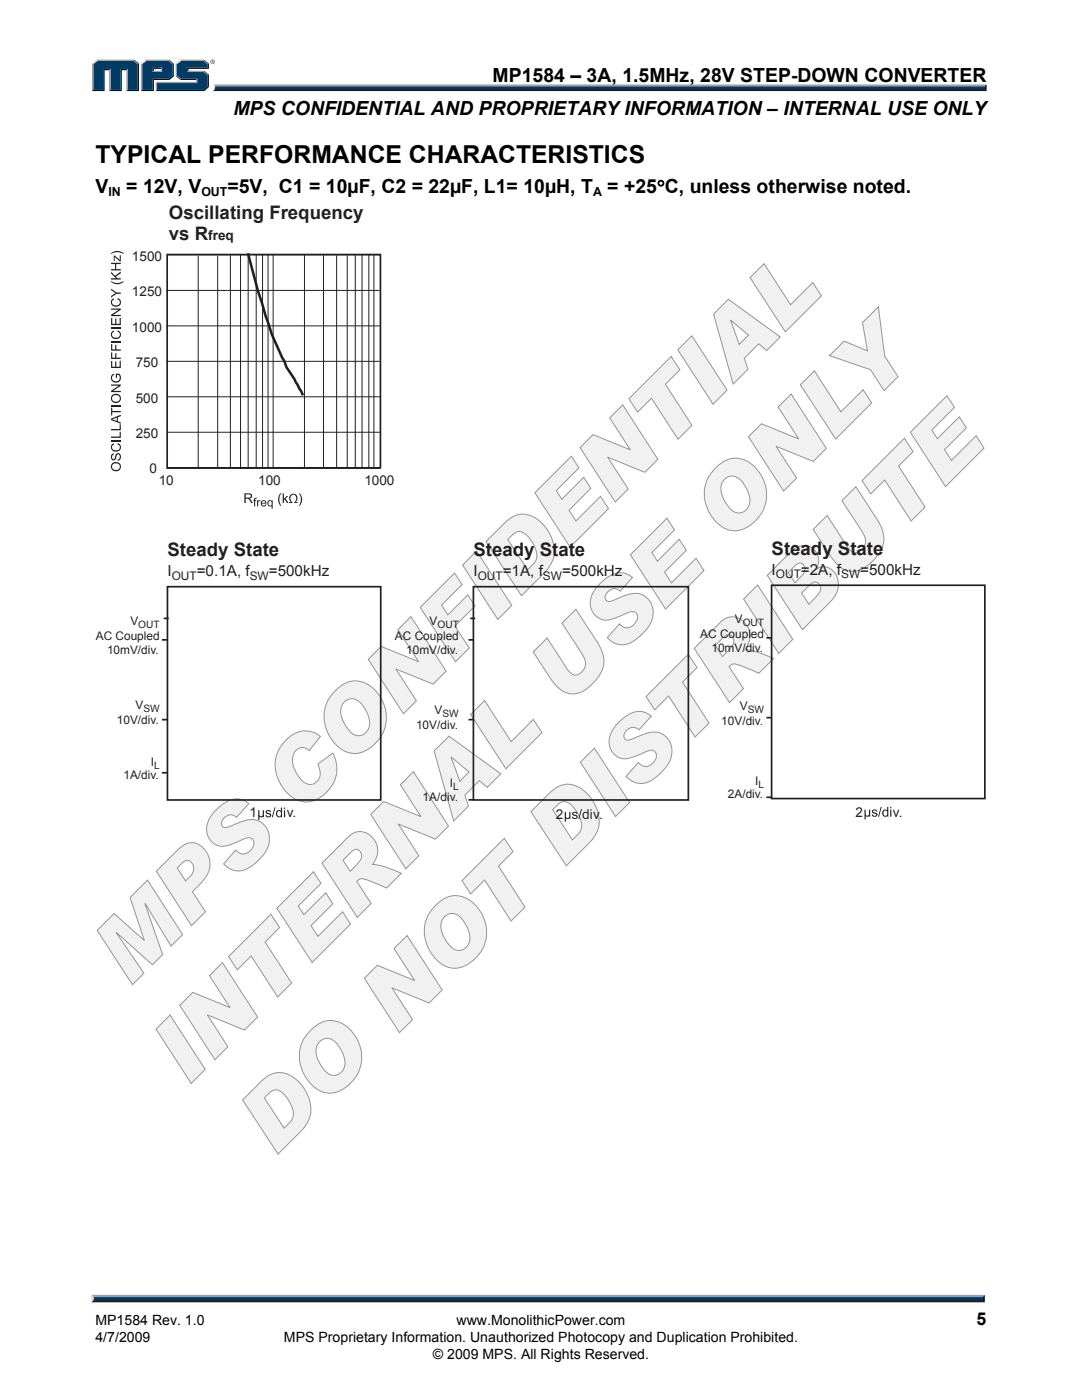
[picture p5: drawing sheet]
<svg xmlns="http://www.w3.org/2000/svg" width="216mm" height="279mm" viewBox="0 0 216 279" stroke-linecap="round" stroke-linejoin="round" font-family="sans-serif">
<g fill="#f1f1f2">
<path d="M29.4 175.6l7 10.9-2.3 2.3-5.1-8.5 3.4 10.2-2 2-7.2-6.4 5.5 8.1-2.3 2.3-7-10.8 3.4-3.4 6 5.3-2.9-8.5z"/>
<path d="M43.2 161.6a5.2 5.2 0 0 1 5.1-2l1.3 .8-2.4 2.7a1.79 1.79 0 0 0-2-.2 1.79 1.79 0 0 0-.9 1.9l.3 .3 .4 .1 1.5-.5a7.1 7.1 0 0 1 4.8-1 4.2 4.2 0 0 1 1.2 6.9 8 8 0 0 1-4.7 3.2 3.9 3.9 0 0 1-3.2-1.4l2.4-2.8a2.06 2.06 0 0 0 2.5 .6 2.06 2.06 0 0 0 1.1-2.3l-.2-.4-.5-.3-.9 .1a15.1 15.1 0 0 1-4.8 1.6 3.6 3.6 0 0 1-2.3-5.8z"/>
<path d="M57.1 147.7a4.9 4.9 0 0 1 6.8-.7l-2.2 2.8a1.94 1.94 0 0 0-2.2-.4 1.94 1.94 0 0 0-1.1 1.9 5.8 5.8 0 0 0 3 5.2 2.19 2.19 0 0 0 2.1-.8 2.19 2.19 0 0 0 .2-2.3l-.3-.9 3-2.2a6.6 6.6 0 0 1-5.3 9.8 6.7 6.7 0 0 1-5.7-5 6.7 6.7 0 0 1 1.7-7.4z"/>
<path d="M82 123.1l7 10.8-2.6 2.6-7.4-2.9 4.1 6.3-2.6 2.5-7-10.8 2.6-2.6 7.4 3-4.1-6.3z"/>
<path d="M90.7 114.4l1.5 2.3-4.1 4.1 1.3 1.9 4-4 1.4 2.2-4 4 2.8 4.4-2.7 2.8-7-10.9z"/>
<path d="M95.1 110l7 10.8-2.8 2.8-7-10.8z"/>
<path d="M114 91.1l1.5 2.3-4.5 4.5 1.1 1.7 4.4-4.3 1.4 2.2-4.4 4.3 1.4 2.2 4.9-4.9 1.6 2.4-7.6 7.7-7.1-10.9z"/>
<path d="M124.3 80.8l7 10.9-2.6 2.6-7.4-3 4 6.3-2.5 2.6-7.1-10.9 2.6-2.6 7.4 3-4-6.3z"/>
<path d="M133.9 71.1l1.8 2.7-2.9 2.9 5.3 8.2-2.8 2.8-5.3-8.2-2.8 2.7-1.7-2.6z"/>
<path d="M138.1 67l7 10.9-2.8 2.8-7-10.9z"/>
<path d="M152.4 52.6l5.4 8.2 4.4-4.4 1.7 2.6-7.2 7.2-7-10.8z"/>
<path d="M33.9 202.6l7.1 10.8-2.8 2.8-7.1-10.8z"/>
<path d="M44.4 192.1l7 10.9-2.6 2.6-7.4-3 4.1 6.3-2.6 2.6-7-10.9 2.6-2.5 7.4 2.9-4.1-6.3z"/>
<path d="M54.1 182.5l1.7 2.6-2.9 2.9 5.3 8.2-2.8 2.8-5.3-8.2-2.8 2.8-1.7-2.7z"/>
<path d="M62.5 174l1.6 2.3-4.6 4.5 1.1 1.7 4.4-4.3 1.4 2.2-4.3 4.3 1.3 2.2 5-4.9 1.5 2.4-7.6 7.7-7-10.8z"/>
<path d="M82.5 154l7 10.9-2.6 2.6-7.4-3 4.1 6.3-2.6 2.6-7-10.9 2.6-2.5 7.4 2.9-4.1-6.3z"/>
<path d="M96.7 139.8l5.3 8.2 4.4-4.4 1.7 2.6-7.2 7.2-7-10.8z"/>
<path d="M112.1 124.4l2.8-2.8 4.3 6.5a5.7 5.7 0 0 1 .5 6.5 7.3 7.3 0 0 1-5.3 3.9 5.6 5.6 0 0 1-4.6-3.1l-3.4-5.3 2.8-2.8 4.1 6.3a1.69 1.69 0 0 0 1.5 1.1 1.69 1.69 0 0 0 1.6-1 2.78 2.78 0 0 0-.4-3.4z"/>
<path d="M119.7 116.5a5.2 5.2 0 0 1 5.2-2l1.3 .7-2.4 2.8a1.79 1.79 0 0 0-2.1-.2 1.79 1.79 0 0 0-.9 1.8l.3 .4h.5l1.5-.5a7.1 7.1 0 0 1 4.7-.9 4.2 4.2 0 0 1 1.3 6.9 8 8 0 0 1-4.7 3.2 3.9 3.9 0 0 1-3.2-1.4l2.4-2.8a2.06 2.06 0 0 0 2.5 .5 2.06 2.06 0 0 0 1.1-2.2l-.3-.5-.4-.2-.9 .1a15.1 15.1 0 0 1-4.8 1.6 3.6 3.6 0 0 1-2.3-5.8z"/>
<path d="M133.1 103.4l1.5 2.3-4.5 4.6 1.1 1.7 4.3-4.4 1.4 2.2-4.3 4.4 1.4 2.1 4.9-4.9 1.6 2.5-7.7 7.7-7-10.9z"/>
<path d="M157.9 78.6l7 10.9-2.6 2.6-7.4-3 4.1 6.3-2.6 2.6-7.1-10.8 2.6-2.6 7.5 3-4.1-6.4z"/>
<path d="M162.5 74l5.3 8.2 4.4-4.4 1.7 2.6-7.2 7.2-7-10.8z"/>
<path d="M175.3 61.2l1.2 9.9 2.7 4.1-2.8 2.8-2.7-4.2-8.2-2.8 2.9-2.9 4.7 1.9-1-5.6z"/>
<path d="M81.2 186.7l7 10.9-2.6 2.6-7.3-3 4 6.3-2.6 2.6-7-10.9 2.6-2.6 7.4 3-4.1-6.3z"/>
<path d="M100.6 167.3l1.8 2.7-2.9 2.9 5.3 8.1-2.8 2.8-5.3-8.2-2.8 2.8-1.7-2.7z"/>
<path d="M118.6 149.3l7 10.9-2.8 2.8-7-10.9z"/>
<path d="M123.5 144.1a5.2 5.2 0 0 1 5.1-1.9l1.4 .7-2.5 2.8a1.79 1.79 0 0 0-2-.2 1.79 1.79 0 0 0-.9 1.8l.3 .3 .5 .1 1.5-.5a7.1 7.1 0 0 1 4.7-1 4.2 4.2 0 0 1 1.2 7 8 8 0 0 1-4.7 3.2 3.9 3.9 0 0 1-3.2-1.5l2.4-2.7a2.06 2.06 0 0 0 2.5 .5 2.06 2.06 0 0 0 1.1-2.3l-.2-.4-.5-.2-.9 .1a15.1 15.1 0 0 1-4.8 1.5 3.6 3.6 0 0 1-2.3-5.7z"/>
<path d="M137.3 130.6l1.8 2.6-2.9 2.9 5.3 8.2-2.8 2.8-5.3-8.2-2.8 2.8-1.7-2.7z"/>
<path d="M151.2 116.8l7 10.8-2.8 2.8-7-10.8z"/>
<path d="M168 99.9l2.8-2.8 4.2 6.6a5.7 5.7 0 0 1 .6 6.5 7.3 7.3 0 0 1-5.3 3.8 5.6 5.6 0 0 1-4.6-3.1l-3.4-5.2 2.7-2.8 4.1 6.3a1.69 1.69 0 0 0 1.6 1.1 1.69 1.69 0 0 0 1.6-1 2.78 2.78 0 0 0-.4-3.5z"/>
<path d="M180.5 87.5l1.7 2.6-2.9 2.9 5.3 8.2-2.8 2.8-5.3-8.2-2.7 2.8-1.8-2.7z"/>
<path d="M188.9 79l1.6 2.3-4.6 4.5 1.1 1.8 4.4-4.4 1.4 2.2-4.3 4.3 1.4 2.2 4.9-4.9 1.6 2.4-7.7 7.7-7-10.8z"/>
<path d="M35.3 169.8a3.8 3.8 0 0 1 3.7-1.5 4.5 4.5 0 0 1 1.5 7.5l-2.1 2.2 2.6 3.9-2.8 2.8-7-10.8zM35.4 173.2l1.6 2.6a3.5 3.5 0 0 0 1.7-2.4 1.39 1.39 0 0 0-1.9-1.5z"/>
<path d="M67 137.8a5.3 5.3 0 0 1 8.7 1 7.3 7.3 0 0 1-4.8 11.6 6.4 6.4 0 0 1-5.5-4.2 7.1 7.1 0 0 1 1.6-8.4zM68.7 140.1a3.4 3.4 0 0 0-.1 4.1 3.7 3.7 0 0 0 3.2 2.6 2.71 2.71 0 0 0 1.7-4 5.2 5.2 0 0 0-2.9-3.3 2.05 2.05 0 0 0-1.9 .6z"/>
<path d="M100.7 104.4a4.8 4.8 0 0 1 7.4 0 7.6 7.6 0 0 1 2.2 7.4l-1.2 2.1-5 5-7.1-10.8zM102.2 106.8l-.9 .9 4 6a3.7 3.7 0 0 0 1.8-2.9 6.3 6.3 0 0 0-3-4.7 1.75 1.75 0 0 0-1.9 .7z"/>
<path d="M142.4 62.7l2.9-3 10.4 7.5-2.7 2.7-1.6-1.3-2.9 2.9 .8 2.2-3 2.9zM145.8 63.9l1.7 4.8 1.8-1.8z"/>
<path d="M69.3 167.2a3.4 3.4 0 0 1 3.6-1 3.4 3.4 0 0 1 2.4 2.8l.1 1-.2 1-.9 1.6a14.3 14.3 0 0 1 5.8 1.7l-3 2.9-1.9-.8a6.4 6.4 0 0 0-3.4-1l-.6 .5 2.9 4.4-2.8 2.8-7.1-10.8zM69.8 170.3l-1.4 1.4 1.5 2.2a6.8 6.8 0 0 0 2.2-2.8 1.15 1.15 0 0 0-.5-1.4 1.15 1.15 0 0 0-1.4 .3z"/>
<path d="M89.6 146.9l10.3 7.5-2.7 2.7-1.6-1.3-2.9 2.9 .8 2.2-3 2.9-3.9-13.9zM90.1 151.1l1.7 4.8 1.8-1.8z"/>
<path d="M142.9 93.3a5.3 5.3 0 0 1 8.7 1.1 7.3 7.3 0 0 1-4.8 11.5 6.4 6.4 0 0 1-5.5-4.1 7.1 7.1 0 0 1 1.6-8.5zM144.6 95.7a3.4 3.4 0 0 0-.1 4.1 3.7 3.7 0 0 0 3.2 2.6 2.71 2.71 0 0 0 1.7-4 5.2 5.2 0 0 0-2.9-3.4 2.05 2.05 0 0 0-1.9 .7z"/>
<path d="M52.1 215.9a4.8 4.8 0 0 1 7.5 0 7.6 7.6 0 0 1 2.1 7.3l-1.2 2.1-5 5-7.1-10.8zM53.6 218.2l-.9 .9 4 6a3.7 3.7 0 0 0 1.9-2.9 6.3 6.3 0 0 0-3.1-4.6 1.75 1.75 0 0 0-1.9 .6z"/>
<path d="M62.1 205.6a5.2 5.2 0 0 1 8.4 .7 7.3 7.3 0 0 1-4.5 11.9 6.4 6.4 0 0 1-5.5-4.2 7.1 7.1 0 0 1 1.6-8.4zM63.8 207.9a3.4 3.4 0 0 0-.1 4.1 3.7 3.7 0 0 0 3.2 2.6 2.71 2.71 0 0 0 1.7-4 5.2 5.2 0 0 0-2.9-3.3 2.05 2.05 0 0 0-1.9 .6z"/>
<path d="M87 180.6a5.3 5.3 0 0 1 8.7 1.1 7.3 7.3 0 0 1-4.8 11.5 6.4 6.4 0 0 1-5.5-4.1 7.1 7.1 0 0 1 1.6-8.5zM88.7 183a3.4 3.4 0 0 0-.1 4.1 3.7 3.7 0 0 0 3.2 2.6 2.71 2.71 0 0 0 1.7-4 5.2 5.2 0 0 0-2.9-3.4 2.05 2.05 0 0 0-1.9 .7z"/>
<path d="M109.6 158.3a4.8 4.8 0 0 1 7.5 0 7.6 7.6 0 0 1 2.2 7.4l-1.3 2.1-5 5-7.1-10.8zM111.1 160.7l-.8 .9 3.9 6a3.7 3.7 0 0 0 1.9-2.9 6.3 6.3 0 0 0-3.1-4.6 1.75 1.75 0 0 0-1.9 .6z"/>
<path d="M143.6 124.3a3.4 3.4 0 0 1 3.6-1 3.4 3.4 0 0 1 2.4 2.9l.1 .9-.2 1-.9 1.6a14.3 14.3 0 0 1 5.8 1.7l-3 3-1.9-.9a6.4 6.4 0 0 0-3.4-.9l-.6 .4 2.8 4.5-2.7 2.7-7.1-10.8zM144.1 127.4l-1.4 1.4 1.5 2.2a6.8 6.8 0 0 0 2.2-2.8 1.15 1.15 0 0 0-.5-1.4 1.15 1.15 0 0 0-1.4 .3z"/>
<path d="M157.2 110.7a4 4 0 0 1 4-1.7 3.1 3.1 0 0 1 1.7 4.5 2.95 2.95 0 0 1 4.4 2.7 4.6 4.6 0 0 1-1.7 4l-5.5 5.5-7-10.9zM157.3 114.3l1.3 2 1-.9a2.05 2.05 0 0 0 .8-2.5l-.1-.2a.97 .97 0 0 0-1.5 .1zM161.4 116.9l-1.5 1.5 1.5 2.2a6.2 6.2 0 0 0 2.4-2.9 1.23 1.23 0 0 0-.8-1.5 1.23 1.23 0 0 0-1.6 .7z"/>
</g>
<g fill="none" stroke="#939598" stroke-width=".2">
<path d="M152.4 52.6l5.4 8.2 4.4-4.4 1.7 2.6-7.2 7.2-7-10.8zM133.9 71.1l1.8 2.7-2.9 2.9 5.3 8.2-2.8 2.8-5.3-8.2-2.8 2.7-1.7-2.6zM138.1 67l7 10.9-2.8 2.8-7-10.9zM142.4 62.7l2.9-3 10.4 7.5-2.7 2.7-1.6-1.3-2.9 2.9 .8 2.2-3 2.9zM145.8 63.9l3.5 3-1.8 1.8zM157.9 78.6l7 10.9-2.6 2.6-7.4-3 4.1 6.3-2.6 2.6-7.1-10.8 2.6-2.6 7.4 3-4-6.4zM162.5 74l5.3 8.2 4.4-4.4 1.7 2.6-7.2 7.2-7-10.8zM172.1 64.4l3.2-3.2 1.2 9.9 2.7 4.1-2.8 2.8-2.7-4.2-8.2-2.8 2.9-2.9 4.7 1.9zM188.9 79l1.6 2.3-4.6 4.5 1.1 1.8 4.4-4.4 1.4 2.2-4.3 4.3 1.4 2.2 4.9-4.9 1.5 2.4-7.6 7.7-7-10.8zM114 91.1l1.5 2.3-4.5 4.5 1.1 1.7 4.4-4.3 1.4 2.2-4.4 4.3 1.4 2.2 4.9-4.9 1.6 2.4-7.6 7.7-7.1-10.9zM124.3 80.8l7 10.9-2.6 2.6-7.4-3 4 6.3-2.5 2.6-7.1-10.9 2.6-2.6 7.4 3-4-6.3zM142.9 93.3a5.3 5.3 0 0 1 8.7 1.1 7.3 7.3 0 0 1-4.8 11.5 6.4 6.4 0 0 1-5.5-4.1 7.1 7.1 0 0 1 1.6-8.5z"/>
<path d="M144.6 95.7a2.4 2.4 0 0 1 3.8 .9 4.8 4.8 0 0 1 1 4.4 2.25 2.25 0 0 1-2.1 1.4 2.25 2.25 0 0 1-2-1.4 5 5 0 0 1-1.2-4.7zM170.8 97.1l4.2 6.6a5.7 5.7 0 0 1 .6 6.5 7.3 7.3 0 0 1-5.3 3.8 5.6 5.6 0 0 1-4.6-3.1l-3.4-5.2 2.7-2.8 4.1 6.3a1.69 1.69 0 0 0 1.6 1.1 1.69 1.69 0 0 0 1.6-1 2.78 2.78 0 0 0-.4-3.5l-3.9-5.9zM180.5 87.5l1.7 2.6-2.9 2.9 5.3 8.2-2.8 2.8-5.3-8.2-2.7 2.8-1.8-2.7zM90.7 114.4l1.5 2.3-4.1 4.1 1.3 1.9 4-4 1.4 2.2-4 4 2.8 4.4-2.7 2.8-7-10.9zM95.1 110l7 10.8-2.8 2.8-7-10.8zM100.7 104.4a4.8 4.8 0 0 1 7.4 0 7.6 7.6 0 0 1 2.2 7.4l-1.2 2.1-5 5-7.1-10.8zM102.2 106.8a1.8 1.8 0 0 1 2.9 0 6.4 6.4 0 0 1 2 4.5 4.2 4.2 0 0 1-1.8 2.4l-4-6zM119.7 116.5a5.2 5.2 0 0 1 5.2-2l1.3 .7-2.4 2.8a1.79 1.79 0 0 0-2.1-.2 1.79 1.79 0 0 0-.9 1.8l.3 .4h.5l1.5-.5a7.1 7.1 0 0 1 4.7-.9 4.2 4.2 0 0 1 1.3 6.9 8 8 0 0 1-4.7 3.2 3.9 3.9 0 0 1-3.2-1.4l2.4-2.8a2.06 2.06 0 0 0 2.5 .5 2.06 2.06 0 0 0 1.1-2.2l-.3-.5-.4-.2-.9 .1a15.1 15.1 0 0 1-4.8 1.6 3.6 3.6 0 0 1-2.3-5.8zM133.1 103.4l1.5 2.3-4.5 4.6 1.1 1.7 4.3-4.4 1.4 2.2-4.3 4.4 1.4 2.1 4.9-4.9 1.6 2.5-7.7 7.7-7-10.9zM151.2 116.8l7 10.8-2.8 2.8-7-10.8zM157.2 110.7a4 4 0 0 1 4-1.7 3.1 3.1 0 0 1 1.7 4.5 2.95 2.95 0 0 1 4.4 2.7 4.6 4.6 0 0 1-1.7 4l-5.5 5.5-7-10.9zM158.5 113.1l.3-.3a1.12 1.12 0 0 1 1.5 0 1.12 1.12 0 0 1 .1 1.5l-1.8 2-1.3-2z"/>
<path d="M159.9 118.4l1.5-1.5a1.25 1.25 0 0 1 1.8-.6 1.25 1.25 0 0 1 .4 1.8l-.7 1-1.5 1.5zM67 137.8a5.3 5.3 0 0 1 8.7 1 7.3 7.3 0 0 1-4.8 11.6 6.4 6.4 0 0 1-5.5-4.2 7.1 7.1 0 0 1 1.6-8.4zM82 123.1l7 10.8-2.6 2.6-7.4-2.9 4.1 6.3-2.6 2.5-7-10.8 2.6-2.6 7.4 3-4.1-6.3zM96.7 139.8l5.3 8.2 4.4-4.4 1.7 2.6-7.2 7.2-7-10.8zM112.1 124.4l2.8-2.8 4.3 6.5a5.7 5.7 0 0 1 .5 6.5 7.3 7.3 0 0 1-5.3 3.9 5.6 5.6 0 0 1-4.6-3.1l-3.4-5.3 2.8-2.8 4.1 6.3a1.69 1.69 0 0 0 1.5 1.1 1.69 1.69 0 0 0 1.6-1 2.78 2.78 0 0 0-.4-3.4zM137.3 130.6l1.8 2.6-2.9 2.9 5.3 8.2-2.8 2.8-5.3-8.2-2.8 2.8-1.7-2.7zM142.7 128.8a8.3 8.3 0 0 1 2.4-2.1 1.37 1.37 0 0 1 1.3 .9 1.37 1.37 0 0 1-.5 1.6l-1.7 1.8zM143.6 124.3a3.4 3.4 0 0 1 3.6-1 3.4 3.4 0 0 1 2.4 2.9l.1 .9-.2 1-.9 1.6a14.3 14.3 0 0 1 5.8 1.7l-3 3-1.9-.9a6.4 6.4 0 0 0-3.4-.9l-.6 .4 2.8 4.5-2.7 2.7-7.1-10.8zM57.1 147.7a4.9 4.9 0 0 1 6.8-.7l-2.2 2.8a1.94 1.94 0 0 0-2.2-.4 1.94 1.94 0 0 0-1.1 1.9 5.8 5.8 0 0 0 3 5.2 2.19 2.19 0 0 0 2.1-.8 2.19 2.19 0 0 0 .2-2.3l-.3-.9 3-2.2a6.6 6.6 0 0 1-5.3 9.7 6.7 6.7 0 0 1-5.8-4.9 6.7 6.7 0 0 1 1.8-7.4zM68.7 140.1a2.4 2.4 0 0 1 3.9 1 4.8 4.8 0 0 1 .9 4.4 2.25 2.25 0 0 1-2 1.3 2.25 2.25 0 0 1-2.1-1.3 5 5 0 0 1-1.2-4.7zM82.5 154l7 10.9-2.6 2.6-7.4-3 4.1 6.3-2.6 2.6-7-10.9 2.6-2.5 7.4 2.9-4.1-6.3zM89.6 146.9l10.3 7.5-2.7 2.7-1.6-1.3-2.9 2.9 .8 2.2-3 2.9-3.9-13.9z"/>
<path d="M90 151.1l3.6 3-1.8 1.8zM109.6 158.3a4.8 4.8 0 0 1 7.5 0 7.6 7.6 0 0 1 2.2 7.4l-1.3 2.1-5 5-7.1-10.8zM118.6 149.3l7 10.9-2.8 2.8-7-10.9zM123.5 144.1a5.2 5.2 0 0 1 5.1-1.9l1.4 .7-2.5 2.8a1.79 1.79 0 0 0-2-.2 1.79 1.79 0 0 0-.9 1.8l.3 .3 .5 .1 1.5-.5a7.1 7.1 0 0 1 4.7-1 4.2 4.2 0 0 1 1.2 7 8 8 0 0 1-4.7 3.2 3.9 3.9 0 0 1-3.2-1.4l2.4-2.8a2.06 2.06 0 0 0 2.5 .5 2.06 2.06 0 0 0 1.1-2.3l-.2-.4-.5-.2-.9 .1a15.1 15.1 0 0 1-4.8 1.5 3.6 3.6 0 0 1-2.3-5.7zM29.4 175.6l7 10.9-2.3 2.3-5.1-8.5 3.4 10.2-2 2-7.2-6.4 5.5 8.1-2.3 2.3-7-10.8 3.4-3.4 6 5.3-2.9-8.5zM35.3 169.8a3.8 3.8 0 0 1 3.7-1.5 4.5 4.5 0 0 1 1.5 7.5l-2.1 2.2 2.6 3.9-2.8 2.8-7-10.8zM35.4 173.2l1.1-1.1a1.25 1.25 0 0 1 1.4-.3 1.25 1.25 0 0 1 .7 1.2 2.08 2.08 0 0 1-.6 1.9l-1 .9zM43.2 161.6a5.2 5.2 0 0 1 5.1-2l1.3 .8-2.4 2.7a1.79 1.79 0 0 0-2-.2 1.79 1.79 0 0 0-.9 1.9l.3 .3 .4 .1 1.5-.5a7.1 7.1 0 0 1 4.8-1 4.2 4.2 0 0 1 1.2 6.9 8 8 0 0 1-4.7 3.2 3.9 3.9 0 0 1-3.2-1.4l2.4-2.8a2.06 2.06 0 0 0 2.5 .6 2.06 2.06 0 0 0 1.1-2.3l-.2-.4-.5-.3-.9 .1a15.1 15.1 0 0 1-4.8 1.6 3.6 3.6 0 0 1-2.3-5.8zM62.5 174l1.6 2.3-4.6 4.5 1.1 1.7 4.4-4.3 1.4 2.2-4.3 4.3 1.3 2.2 5-4.9 1.5 2.4-7.6 7.7-7-10.8zM69.3 167.2a3.4 3.4 0 0 1 3.6-1 3.4 3.4 0 0 1 2.4 2.8l.1 1-.2 1-.9 1.6a14.3 14.3 0 0 1 5.8 1.7l-3 2.9-1.9-.8a6.4 6.4 0 0 0-3.4-1l-.6 .5 2.9 4.4-2.8 2.8-7.1-10.8zM69.8 170.3l.4-.3a1.2 1.2 0 0 1 1.7-.1 1.2 1.2 0 0 1 .1 1.7l-2.1 2.3-1.5-2.2zM100.6 167.3l1.8 2.7-2.9 2.9 5.3 8.1-2.8 2.8-5.3-8.2-2.8 2.8-1.7-2.7z"/>
<path d="M110.3 161.6l.8-.9a1.8 1.8 0 0 1 3 0 6.4 6.4 0 0 1 1.9 4.5 4.2 4.2 0 0 1-1.8 2.4zM44.4 192.1l7 10.9-2.6 2.6-7.4-3 4.1 6.3-2.6 2.6-7-10.9 2.6-2.5 7.4 2.9-4.1-6.3zM54.1 182.5l1.7 2.6-2.9 2.9 5.3 8.2-2.8 2.8-5.3-8.2-2.8 2.8-1.7-2.7zM81.2 186.7l7 10.9-2.6 2.6-7.3-3 4 6.3-2.6 2.6-7-10.9 2.6-2.6 7.4 3-4.1-6.3zM87 180.6a5.3 5.3 0 0 1 8.7 1.1 7.3 7.3 0 0 1-4.8 11.5 6.4 6.4 0 0 1-5.5-4.1 7.1 7.1 0 0 1 1.6-8.5zM88.7 183a2.4 2.4 0 0 1 3.9 .9 4.8 4.8 0 0 1 .9 4.4 2.25 2.25 0 0 1-2 1.4 2.25 2.25 0 0 1-2.1-1.4 5 5 0 0 1-1.2-4.7zM33.9 202.6l7.1 10.8-2.8 2.8-7.1-10.8zM52.1 215.9a4.8 4.8 0 0 1 7.5 0 7.6 7.6 0 0 1 2.1 7.3l-1.2 2.1-5 5-7.1-10.8zM53.6 218.2a1.8 1.8 0 0 1 3 .1 6.4 6.4 0 0 1 1.9 4.4 4.2 4.2 0 0 1-1.8 2.4l-4-6zM62.1 205.6a5.2 5.2 0 0 1 8.4 .7 7.3 7.3 0 0 1-4.5 11.9 6.4 6.4 0 0 1-5.5-4.2 7.1 7.1 0 0 1 1.6-8.4zM63.8 207.9a2.4 2.4 0 0 1 3.8 1 4.8 4.8 0 0 1 1 4.4 2.25 2.25 0 0 1-2.1 1.3 2.25 2.25 0 0 1-2-1.3 5 5 0 0 1-1.2-4.8z"/>
</g>
<path d="M18.7 259.2h177.4l.4 .7h-178.3z" fill="#231f20"/>
<path d="M18.3 258.4h178.2l-.4 .8h-177.4z" fill="#94a0b9"/>
<path d="M196.5 258.4v1.5l-.4-.4v-.6z" fill="#001339"/>
<path d="M18.7 258.9h177.4v.6h-177.4z" fill="#003b63"/>
<path d="M18.2 258.4l.5 .5v.5l-.5 .5z" fill="#dcddde"/>
<path d="M42.7 16.9h154.2l-.4 .6h-153.6z" fill="#94a0b9"/>
<path d="M42.9 17.5h153.6l.4 .7h-154.6l.4-.3z" fill="#231f20"/>
<path d="M196.5 17.3l.4-.4v1.3l-.4-.4z" fill="#001339"/>
<path d="M42.9 17.3h153.6v.5h-153.7z" fill="#003b63"/>
<path d="M42.7 16.9l.2 .5a.79 .79 0 0 1-.6 .8l.1-.1a1.24 1.24 0 0 0 .3-1.2z" fill="#dcddde"/>
<path d="M30.4 14.4l.3-.3h1.4l.2 .3z" fill="#94a0b9"/>
<g fill="#003b63">
<path d="M18.6 12.8l.8-.6h7.3l.8 .6v5.1h-2v-4.1h-1.5v4.1h-1.9v-4.1h-1.5v4.1h-2z"/>
<path d="M28.4 12.8l.8-.6h2.1v1.3h-.9v.9h1.9v-.9h-1.2v-1.3h2.5l.8 .6v2.3l-.8 .6h-3.2v2.2h-2z"/>
<path d="M31.3 16.6h8v-.9h-3.2l-.8-.6v-2.3l.8-.6h4.5l.8 .6v.7h-4v.9h3.2l.8 .6v2.2l-.8 .7h-9.3z"/>
</g>
<path d="M36 12h4.8" fill="none" stroke="#94a0b9" stroke-width=".27"/>
<path d="M35.1 12.6l.9-.7 .1 .3-.8 .6z" fill="#dcddde"/>
<path d="M35.2 12.6v2.7" fill="none" stroke="#94a0b9" stroke-width=".27"/>
<path d="M35.1 15.3l.2-.2 .8 .6-.1 .3z" fill="#547194"/>
<path d="M36 15.8h3.4" fill="none" stroke="#001339" stroke-width=".27"/>
<g fill="#94a0b9">
<path d="M31.1 16.3h8v-.3l.3-.3v.9h-8.1z"/>
<path d="M31.1 16.3l.2 .3v1.3l-.2 .3z"/>
</g>
<path d="M37.4 13.5h4v-.7l.3-.2v1.2h-4.1v.3l-.2 .3z" fill="#001339"/>
<path d="M37.4 14.2h3.4" fill="none" stroke="#94a0b9" stroke-width=".27"/>
<path d="M40.8 14.1l.9 .7-.3 .2-.8-.6z" fill="#547194"/>
<g fill="#001339">
<path d="M31.1 18.2l.2-.3h9.3l.8-.7v-2.2l.3-.2v2.6l-.9 .8z"/>
<path d="M30.4 15.7h3.2l.8-.6v-2.3l.3-.2v2.7l-.9 .7h-3.1v2.2h-2.6l.3-.3h2z"/>
</g>
<path d="M33.8 11.9l.9 .7-.3 .2-.8-.6z" fill="#547194"/>
<path d="M29 12h4.8" fill="none" stroke="#94a0b9" stroke-width=".27"/>
<path d="M28.1 12.6l.9-.7 .2 .3-.8 .6z" fill="#dcddde"/>
<path d="M28.2 12.6v5.6" fill="none" stroke="#94a0b9" stroke-width=".27"/>
<path d="M32.1 13.8l.2-.3v.9l-.2-.3z" fill="#94a0b9"/>
<g fill="#001339">
<path d="M30.4 13.5h1.9l-.2 .3h-1.4v.3l-.3 .3z"/>
<path d="M27.5 12.8l.2-.2v5.6h-2.5l.3-.3h2z"/>
</g>
<path d="M26.8 11.9l.9 .7-.2 .2-.8-.6z" fill="#547194"/>
<path d="M19.2 12h7.6" fill="none" stroke="#94a0b9" stroke-width=".27"/>
<path d="M18.4 12.6l.8-.7 .2 .3-.8 .6z" fill="#dcddde"/>
<path d="M18.5 12.6v5.6" fill="none" stroke="#94a0b9" stroke-width=".27"/>
<path d="M20.6 13.8h1.5l-.3 .2h-.9v4.2h-2.5l.2-.3h2z" fill="#001339"/>
<path d="M21.9 13.8v4.4" fill="none" stroke="#94a0b9" stroke-width=".27"/>
<path d="M24 13.8h1.5l-.3 .2h-.9v4.2h-2.5l.3-.3h1.9z" fill="#001339"/>
<path d="M25.3 13.8v4.4" fill="none" stroke="#94a0b9" stroke-width=".27"/>
<path d="M40.8 11.9l.9 .7-.3 .2-.8-.6z" fill="#547194"/>
<path d="M42 12.3a.45 .45 0 0 1 .9 0 .45 .45 0 0 1-.9 0zM42.1 12.3a.37 .37 0 0 0 .7 0 .37 .37 0 0 0-.7 0zM42.3 12.1l.3 .1v.4l-.2-.2-.1 .2zM42.3 12.2v.1h.2z" fill="#231f20"/>
<path d="M33.4 117.1h42.6v42.6h-42.6zM32.7 123.4h1M93.8 123.4h1" fill="none" stroke="#231f20" stroke-width=".34"/>
<g fill="#231f20">
<path d="M51.5 161.7h.3v.9a.32 .32 0 0 0 .3 .3 .32 .32 0 0 0 .3-.3v-.9h.3v1.4h-.3v-.2a.41 .41 0 0 1-.6 .1v.6h-.3z"/>
<path d="M53.1 161.8l.1-.1a.6 .6 0 0 1 .9 .4h-.3a.28 .28 0 0 0-.3-.3 .28 .28 0 0 0-.2 .4 .53 .53 0 0 1 .7 .2 .53 .53 0 0 1 0 .6 .64 .64 0 0 1-1-.3l.2-.1a.31 .31 0 0 0 .3 .4 .31 .31 0 0 0 .3-.4 .69 .69 0 0 1-.8-.6z"/>
<path d="M54.8 161.1h.2l-.6 2h-.2z"/>
<path d="M55.2 161.9l.5-.2 .3 .2v-.7h.3v1.9h-.2v-.2a.67 .67 0 0 1-1-.1 .67 .67 0 0 1 .1-.9zM55.4 162l-.1 .4 .1 .4a.49 .49 0 0 0 .7-.3 .49 .49 0 0 0-.4-.6z"/>
<path d="M56.7 161.2h.2v.2h-.2zM56.7 161.7h.2v1.4h-.2z"/>
</g>
<path d="M94.5 117.1h42.9v42.6h-42.9zM154 116.8h42.5v42.6h-42.5zM32.3 127.7h1M93.5 127.7h1M152.9 127.3h1M32.3 143.6h1M32.3 154.2h1M93.5 143.6h1M93.5 159.6h1M152.9 143.2h1M152.9 159.1h1" fill="none" stroke="#231f20" stroke-width=".34"/>
<g fill="#231f20">
<path d="M112.7 162h.2v.9a.32 .32 0 0 0 .4 .3 .32 .32 0 0 0 .3-.3v-.9h.2v1.4h-.2v-.1a.41 .41 0 0 1-.7 0v.7h-.2z"/>
<path d="M114.3 162.2l.1-.1a.6 .6 0 0 1 .8 .3h-.2a.28 .28 0 0 0-.3-.2 .28 .28 0 0 0-.2 .3 .53 .53 0 0 1 .6 .2 .53 .53 0 0 1 0 .6 .64 .64 0 0 1-1-.3h.3a.31 .31 0 0 0 .3 .3 .31 .31 0 0 0 .3-.4 .69 .69 0 0 1-.8-.6z"/>
<path d="M116 161.5h.1l-.5 2h-.2z"/>
<path d="M172.5 161.6h.2v.8a.32 .32 0 0 0 .4 .4 .32 .32 0 0 0 .3-.4v-.8h.2v1.4h-.2v-.2a.41 .41 0 0 1-.7 0v.7h-.2z"/>
<path d="M174.1 161.7l.1-.1a.6 .6 0 0 1 .8 .3l-.2 .1a.28 .28 0 0 0-.3-.3 .28 .28 0 0 0-.2 .3v.1a.53 .53 0 0 1 .6 .1 .53 .53 0 0 1 0 .7 .64 .64 0 0 1-1-.3l.3-.1a.31 .31 0 0 0 .3 .4 .31 .31 0 0 0 .3-.4 .69 .69 0 0 1-.8-.6z"/>
<path d="M175.8 161h.2l-.6 2h-.2z"/>
<path d="M116.4 162.2l.4-.2 .4 .2v-.7h.2v1.9h-.2v-.1a.67 .67 0 0 1-.9-.2 .67 .67 0 0 1 .1-.9zM116.6 162.3l-.1 .4 .1 .4a.5 .5 0 0 0 .7-.3 .5 .5 0 0 0-.5-.6z"/>
<path d="M117.8 161.5h.3v.3h-.3zM117.8 162h.3v1.4h-.3z"/>
<path d="M176.2 161.8l.4-.3 .4 .2v-.7h.3v2h-.3v-.2a.67 .67 0 0 1-.9-.1 .67 .67 0 0 1 .1-.9zM176.4 161.9l-.1 .4 .1 .4a.49 .49 0 0 0 .7-.3 .49 .49 0 0 0-.4-.7z"/>
<path d="M177.6 161h.3v.3h-.3zM177.6 161.6h.3v1.4h-.3z"/>
</g>
<g fill="none" stroke="#231f20" stroke-width=".2">
<path d="M33.2 58h42.6M33.3 50.9h42.6M39.5 51v42.6M43.4 51v42.6M46 50.9v42.6M48 50.9v42.5M49.5 50.9v42.5M51.1 50.9v42.5M52.4 50.9v42.5M53.5 50.8v42.5M54.5 50.9v42.5M60.8 50.9v42.5"/>
<path d="M64.6 50.9v42.6M67.2 50.9v42.6M69.3 50.9v42.6M70.9 50.9v42.6M72.2 50.8v42.5M73.6 50.8v42.5M74.6 50.8v42.5M33.2 65h42.6M33.2 72.1h42.6M33.3 79.2h42.5M33.3 86.3h42.5M33.3 93.5h42.5"/>
</g>
<path d="M49.5 50.8l2 7.4 .8 2.4a67.5 67.5 0 0 0 5.2 13.2l1.2 1.8 1.6 3" fill="none" stroke="#231f20" stroke-width=".51"/>
<path d="M33.4 50.8h42.5v42.6h-42.5z" fill="none" stroke="#231f20" stroke-width=".34"/>
<g fill="#231f20">
<path d="M22.3 90.7l.4-.2v.2a.42 .42 0 0 0-.4 .5 .42 .42 0 0 0 .5 .4l.1-.2a.86 .86 0 0 1 .8-1 .81 .81 0 0 1 .4 .9 .81 .81 0 0 1-.6 .7v-.3a.5 .5 0 0 0 .4-.5 .5 .5 0 0 0-.5-.5l-.1 .2a.82 .82 0 0 1-.8 1 .79 .79 0 0 1-.2-1.2z"/>
<path d="M22.4 88.6l.3-.1 .1 .2a.64 .64 0 0 0-.4 .9 .64 .64 0 0 0 .9 .3 .59 .59 0 0 0 .6-.6 .59 .59 0 0 0-.5-.6l.1-.3a.91 .91 0 0 1 .5 1.3 .91 .91 0 0 1-1.3 .4 .88 .88 0 0 1-.3-1.5z"/>
<path d="M22.2 87.8h1.9v.3h-1.9z"/>
<path d="M22.2 87.1h1.7v-.9h.2v1.2h-1.9z"/>
<path d="M22.2 85.6h1.7v-.9h.2v1.2h-1.9z"/>
<path d="M22.2 81.4h.2v.6h1.7v.3h-1.7v.6h-.2z"/>
<path d="M22.2 80.8h1.9v.3h-1.9z"/>
<path d="M22.2 76.7h1.9v.3l-1.5 1h1.5v.3h-1.9v-.3l1.5-1h-1.5z"/>
<path d="M22.4 74.8l.3-.2 .1 .2a.72 .72 0 0 0-.3 1.1 .72 .72 0 0 0 1.1 .1 .8 .8 0 0 0 .1-1.2h-.4v.6h-.2v-.8h.7a1.01 1.01 0 0 1 .2 1.4 1.01 1.01 0 0 1-1.4 .2 1.01 1.01 0 0 1-.2-1.4z"/>
<path d="M22.2 72h.2v1.2h.6v-1.1h.2v1.1h.7v-1.2h.2v1.4h-1.9z"/>
<path d="M22.2 70.3h.2v1.1h.6v-.9h.2v.9h.9v.2h-1.9z"/>
<path d="M22.2 68.7h.2v1h.6v-.9h.2v.9h.9v.3h-1.9z"/>
<path d="M22.2 68h1.9v.3h-1.9z"/>
<path d="M22.4 66.1l.3-.1 .1 .2a.64 .64 0 0 0-.4 .9 .64 .64 0 0 0 .9 .3 .59 .59 0 0 0 .6-.6 .59 .59 0 0 0-.5-.6l.1-.2a.91 .91 0 0 1 .5 1.2 .91 .91 0 0 1-1.3 .4 .88 .88 0 0 1-.3-1.5z"/>
<path d="M22.2 65.3h1.9v.3h-1.9z"/>
<path d="M22.2 63.5h.2v1.1h.6v-1h.2v1h.7v-1.2h.2v1.5h-1.9z"/>
<path d="M22.2 61.6h1.9v.2l-1.5 1h1.5v.3h-1.9v-.3l1.5-1h-1.5z"/>
<path d="M22.4 59.7l.3-.2 .1 .3a.64 .64 0 0 0-.4 .9 .64 .64 0 0 0 .9 .2 .59 .59 0 0 0 .6-.5 .59 .59 0 0 0-.5-.6l.1-.3a.91 .91 0 0 1 .5 1.2 .91 .91 0 0 1-1.3 .5 .88 .88 0 0 1-.3-1.5z"/>
<path d="M22.2 57.6l1.1 .8h.8v.2h-.8l-1.1 .8v-.3l.9-.6-.9-.6z"/>
<path d="M22.1 56.1l.3 .1a2.2 2.2 0 0 0 2.3-.1v.2a1.95 1.95 0 0 1-2.6 0z"/>
<path d="M22.2 54.2l.7 .8 1.2-.8v.3l-1 .7 .3 .3h.7v.3h-1.9v-.3h.9l-.9-.9z"/>
<path d="M22.2 52.4h1.9v.3h-.9v1h.9v.3h-1.9v-.3h.8v-1h-.8z"/>
<path d="M22.7 51l1.2 .9v-1h.2v1.3h-.2l-1-.9v.8h-.2z"/>
<path d="M22.1 50.5a1.95 1.95 0 0 1 2.6 0v.2a2.24 2.24 0 0 0-2.6 0z"/>
<path d="M50.8 99.5l.4-.1v.1l-.3 .1v.2h.3v.2h-.3v1.1h-.2v-1.1h-.2v-.2h.2z"/>
<path d="M51.3 99.8h.2v.2l.4-.2v.3a.27 .27 0 0 0-.3 0 .27 .27 0 0 0-.1 .3v.7h-.2z"/>
<path d="M56 98.4h.1l-.1 .3a2.2 2.2 0 0 0 .1 2.3h-.1a1.95 1.95 0 0 1 0-2.6z"/>
<path d="M56.4 98.5h.2v1.1l.6-.6h.3l-.5 .5 .6 .9h-.3l-.5-.7-.2 .1v.6h-.2z"/>
<path d="M57.9 98.8a.89 .89 0 0 1 1.3 .1 .89 .89 0 0 1-.2 1.3h.4v.2h-.7v-.2a.76 .76 0 0 0 .4-.9 .76 .76 0 0 0-.8-.5 .89 .89 0 0 0 0 1.4v.2h-.6v-.2h.4a.99 .99 0 0 1-.2-1.4z"/>
<path d="M59.6 98.4h.2a1.95 1.95 0 0 1 0 2.6h-.2a2.24 2.24 0 0 0 0-2.6z"/>
<path d="M22.2 93.1a.97 .97 0 0 1 1.9 0 .97 .97 0 0 1-1.9 0zM22.6 92.6a.71 .71 0 0 0 .1 1 .71 .71 0 0 0 .9 0 .71 .71 0 0 0 .1-.9l-.6-.2z"/>
<path d="M22.2 83.6l1.9-.8v.3l-.6 .2v.8l.6 .2v.3l-1.9-.8zM22.4 83.7l.9 .3v-.6z"/>
<path d="M22.2 79.5a.97 .97 0 0 1 1.9 0 .97 .97 0 0 1-1.9 0zM22.6 79a.71 .71 0 0 0 .1 1 .71 .71 0 0 0 .9 0 .71 .71 0 0 0 .1-1l-.6-.2z"/>
<path d="M48.8 98.5h.8a.54 .54 0 0 1 .7 .4 .54 .54 0 0 1-.5 .6l.7 .9h-.4l-.5-.8-.3-.1h-.3v.9h-.2zM49 98.7v.6h.6a.34 .34 0 0 0 .4-.3 .34 .34 0 0 0-.4-.3z"/>
<path d="M52.2 100a.57 .57 0 0 1 .7-.1 .57 .57 0 0 1 .3 .6h-1a.36 .36 0 0 0 .3 .4 .36 .36 0 0 0 .4-.2h.3a.62 .62 0 0 1-1 .3 .62 .62 0 0 1 0-1zM52.4 100.1l-.1 .2h.6l-.2-.3z"/>
<path d="M53.5 100l.4-.2 .3 .2v-.2h.2v1.7h-.2v-.6a.6 .6 0 0 1-.8-.1 .6 .6 0 0 1 .1-.8zM53.6 100.1a.43 .43 0 0 0-.1 .6 .43 .43 0 0 0 .6 .1v-.7l-.2-.1z"/>
</g>
<text font-size="4.9" x="19" y="32.6">TYPICAL PERFORMANCE CHARACTERISTICS</text>
<g font-size="3.9">
<text x="98.3" y="16.3">MP1584 – 3A, 1.5MHz, 28V STEP-DOWN CONVERTER</text>
<text x="46.6" y="22.9">MPS CONFIDENTIAL AND PROPRIETARY INFORMATION – INTERNAL USE ONLY</text>
<text x="19" y="38.6">V</text>
<text x="25.2" y="38.6">= 12V, V</text>
<text x="45.4" y="38.6">=5V, C1 = 10µF, C2 = 22µF, L1= 10µH, T</text>
<text x="121.2" y="38.6">= +25°C, unless otherwise noted.</text>
</g>
<g font-size="3.7" fill="#231f20">
<text x="33.7" y="43.7">Oscillating Frequency</text>
<text x="33.7" y="47.8">vs R</text>
<text x="33.4" y="111">Steady State</text>
<text x="94.5" y="111">Steady State</text>
<text x="154" y="110.7">Steady State</text>
</g>
<text font-size="3.5" x="194.9" y="264.5">5</text>
<g font-size="3" fill="#231f20">
<text x="33.4" y="115.1">I</text>
<text x="39.3" y="115.1">=0.1A, f</text>
<text x="53.6" y="115.1">=500kHz</text>
<text x="94.5" y="115.1">I</text>
<text x="100.3" y="115.1">=1A, f</text>
<text x="112.2" y="115.1">=500kHz</text>
<text x="154" y="114.8">I</text>
<text x="159.8" y="114.8">=2A, f</text>
<text x="171.7" y="114.8">=500kHz</text>
</g>
<g font-size="2.8">
<text x="19" y="267.9">4/7/2009</text>
<text x="19" y="264.5">MP1584 Rev. 1.0</text>
<text x="56.7" y="267.9">MPS Proprietary Information. Unauthorized Photocopy and Duplication Prohibited.</text>
<text x="91.1" y="264.5">www.MonolithicPower.com</text>
<text x="86.4" y="271.1">© 2009 MPS. All Rights Reserved.</text>
</g>
<g font-size="2.7" fill="#231f20">
<text x="41.6" y="47.8">freq</text>
<text x="26.3" y="52.1">1500</text>
<text x="26.3" y="59.1">1250</text>
<text x="26.3" y="66.2">1000</text>
<text x="27.1" y="73.3">750</text>
<text x="27.1" y="80.3">500</text>
<text x="27.1" y="87.4">250</text>
<text x="29.9" y="94.5">0</text>
<text x="31.7" y="96.9">10</text>
<text x="51.5" y="96.9">100</text>
<text x="72.7" y="96.9">1000</text>
<text x="49.8" y="163.1">1</text>
<text x="57.2" y="163.1">v.</text>
<text x="110.9" y="163.5">2</text>
<text x="118.4" y="163.5">v.</text>
<text x="170.7" y="163">2</text>
<text x="178.2" y="163">v.</text>
</g>
<g font-size="2.5">
<text x="21.6" y="39.1">IN</text>
<text x="40.2" y="39.1">OUT</text>
<text x="118.3" y="39.1">A</text>
</g>
<g font-size="2.4" fill="#231f20">
<text x="34.3" y="115.7">OUT</text>
<text x="49.8" y="115.7">SW</text>
<text x="95.3" y="115.7">OUT</text>
<text x="108.3" y="115.7">SW</text>
<text x="154.8" y="115.4">OUT</text>
<text x="167.8" y="115.4">SW</text>
<text x="26" y="124.7">V</text>
<text x="85.7" y="124.7">V</text>
<text x="146.6" y="124.3">V</text>
<text x="19.1" y="127.8">AC Coupled</text>
<text x="21.4" y="130.5">10mV/div.</text>
<text x="78.8" y="127.8">AC Coupled</text>
<text x="81.1" y="130.5">10mV/div.</text>
<text x="139.7" y="127.4">AC Coupled</text>
<text x="142" y="130.1">10mV/div.</text>
<text x="27" y="141.4">V</text>
<text x="86.7" y="142.4">V</text>
<text x="147.6" y="141.7">V</text>
<text x="23.3" y="144.5">10V/div.</text>
<text x="83" y="145.5">10V/div.</text>
<text x="143.9" y="144.7">10V/div.</text>
<text x="24.6" y="155.6">1A/div.</text>
<text x="30.1" y="152.9">I</text>
<text x="84.3" y="159.8">1A/div.</text>
<text x="89.8" y="157.1">I</text>
<text x="145.2" y="159.3">2A/div.</text>
<text x="150.7" y="156.6">I</text>
</g>
<g font-size="2" fill="#231f20">
<text x="27.6" y="125.4">OUT</text>
<text x="87.3" y="125.4">OUT</text>
<text x="148.2" y="125">OUT</text>
<text x="28.6" y="142.1">SW</text>
<text x="88.3" y="143.1">SW</text>
<text x="149.2" y="142.4">SW</text>
<text x="30.7" y="153.5">L</text>
<text x="90.4" y="157.8">L</text>
<text x="151.4" y="157.2">L</text>
</g>
</svg>
